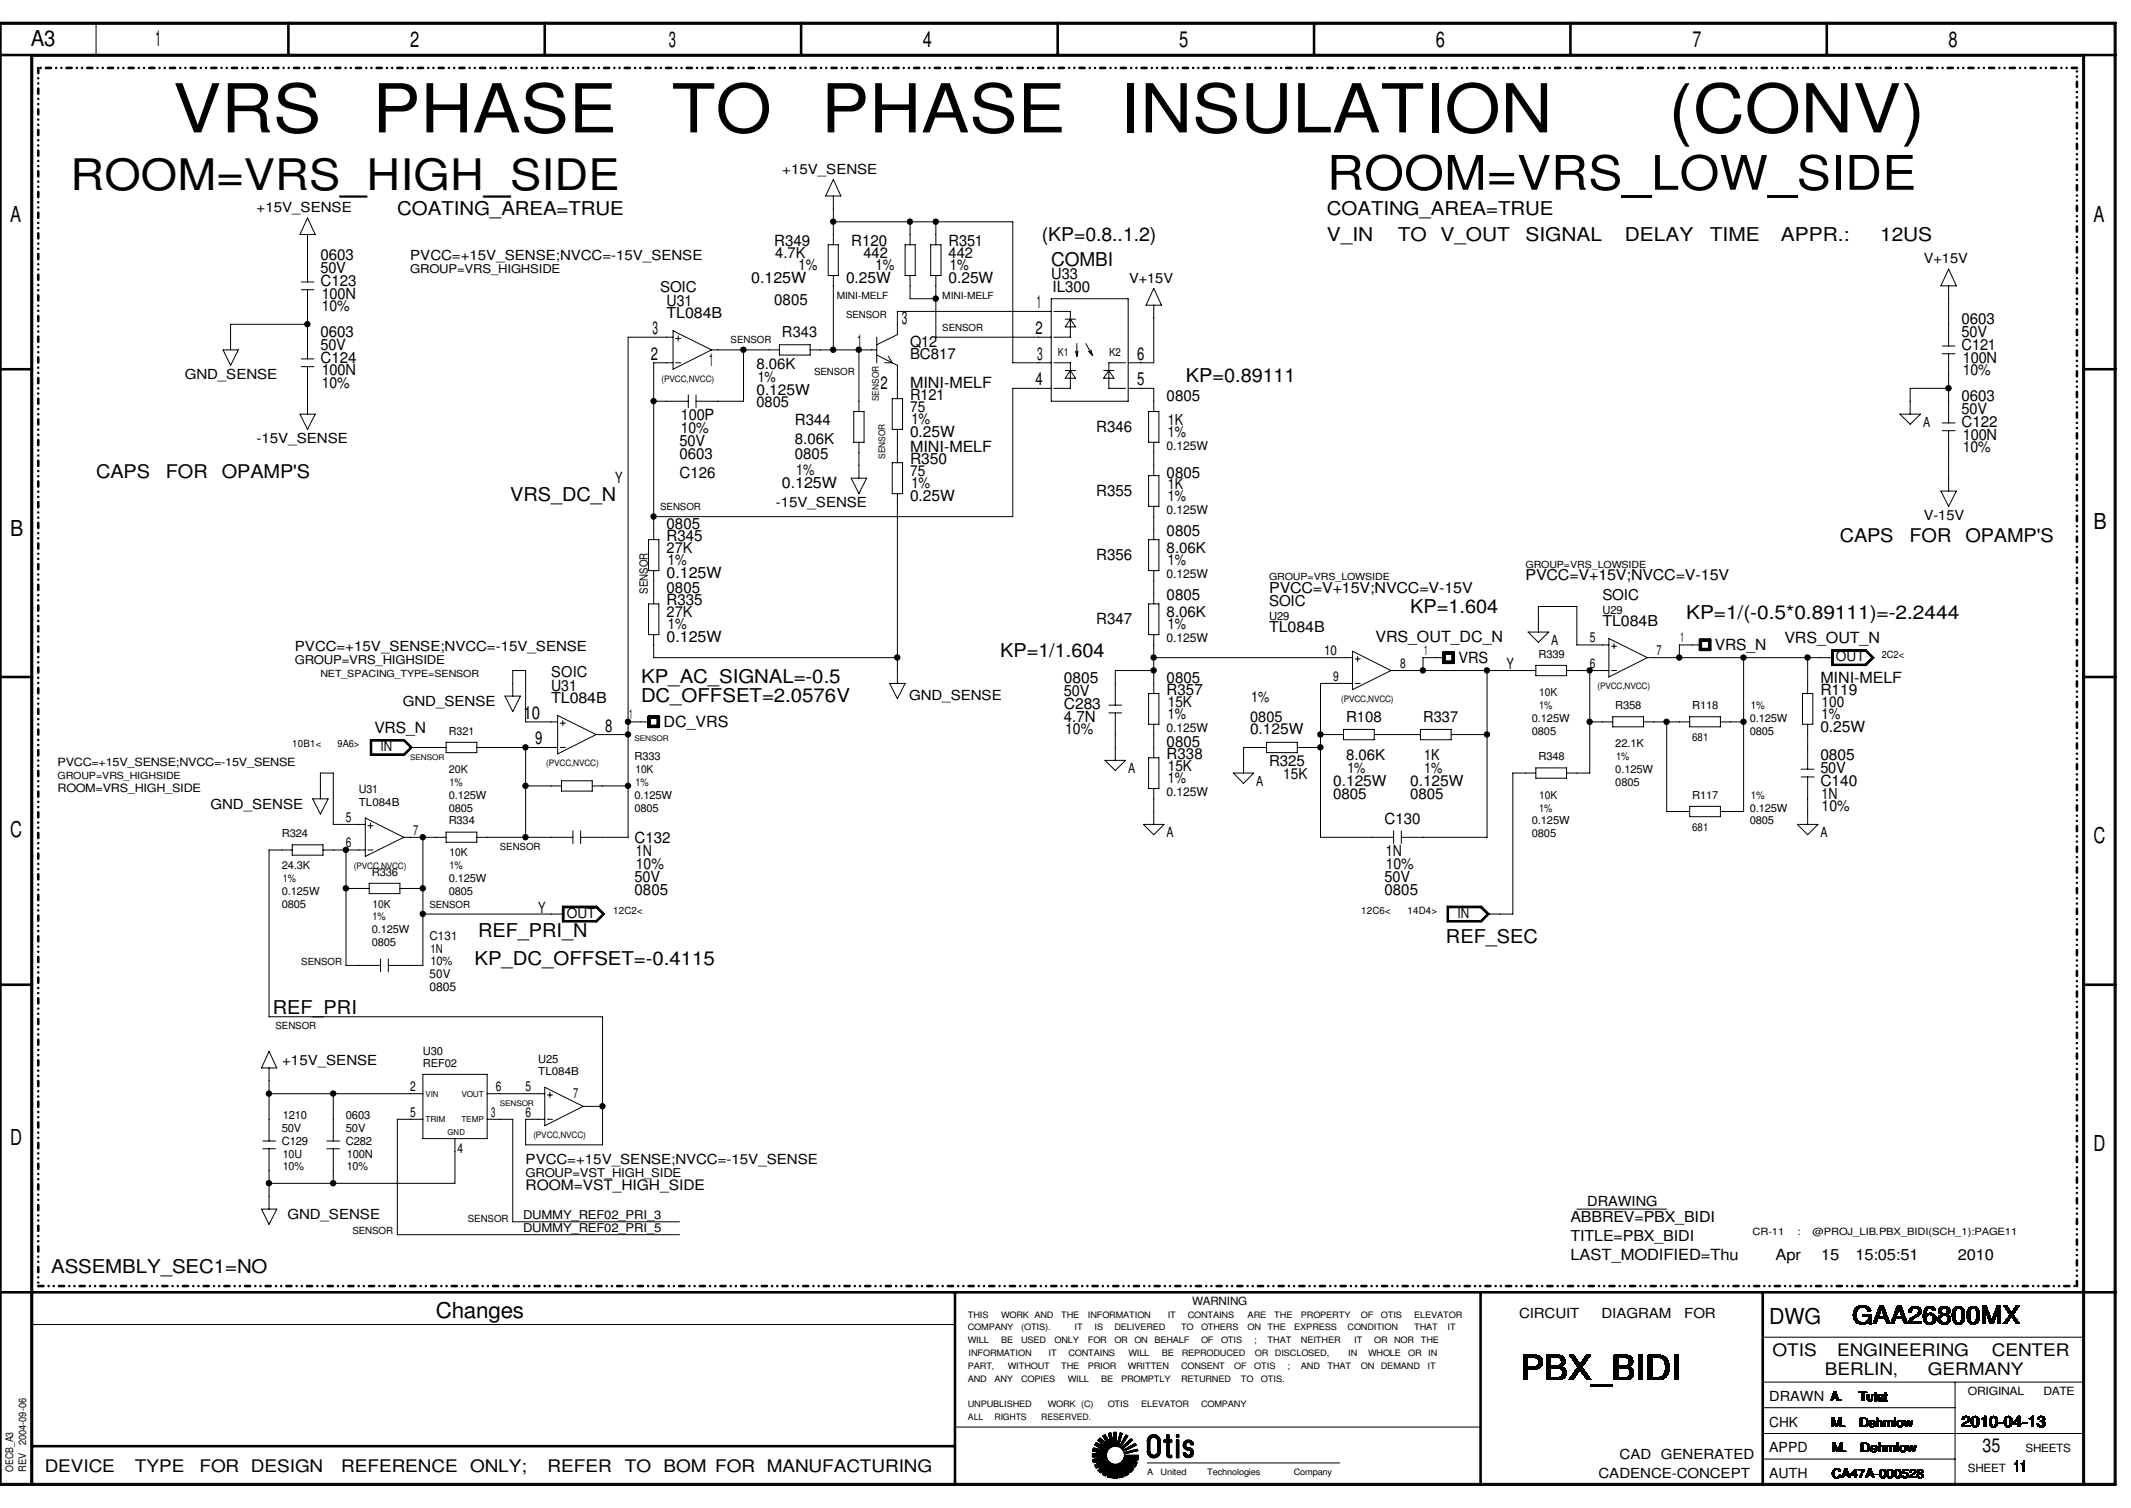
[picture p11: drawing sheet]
<svg xmlns="http://www.w3.org/2000/svg" width="420mm" height="297mm" viewBox="0 0 420 297" stroke-linecap="round" stroke-linejoin="round" font-family="sans-serif">
<g fill="none" stroke="#000" stroke-width=".51">
<path d="M0 4.5h416.7v287.9h-416.7zM0 10.8h416.7M6.3 10.8v281.6M56.8 4.5v6.3M107.3 4.5v6.3M157.8 4.5v6.3M208.4 4.5v6.3M258.9 4.5v6.3M309.4 4.5v6.3M359.9 4.5v6.3M410.4 10.8v281.6M0 72.7h6.3"/>
<path d="M410.4 72.7h6.3M0 133.3h6.3M284.4 128.5h2v2.1h-2zM284.4 128.6h1.9v1.9h-1.9zM284.5 128.7h1.8v1.8h-1.8zM284.5 128.7h1.8v1.7h-1.8zM284.6 128.7h1.6v1.6h-1.6zM334.9 126h2v2h-2zM335 127.9v-1.8h1.8v1.8M335 126.2v1.7h1.8v-1.7M335.1 126.2h1.6v1.6h-1.6M336.8 126.1h-1.9v1.9h1.9"/>
<path d="M410.4 133.3h6.3M127.8 141.2h2v2h-2zM127.9 141.3v1.8h1.8v-1.8M127.9 141.3h1.8v1.7h-1.8zM128 141.4h1.6v1.6M129.8 141.2h-2v1.9h2M0 194h6.3M410.4 194h6.3M0 254.6h416.7M188.1 254.6v37.8M291.7 254.6v37.8M347.3 254.6v37.8"/>
<path d="M6.3 284.9h181.8"/>
</g>
<g fill="none" stroke="#000" stroke-width=".2">
<path d="M.2 4.8h416.3v287.4h-416.3zM18.9 4.5v6.3M164.2 35.3l1.5 3.3h-3.1zM164.2 38.6v9.6M59.4 57.1h2.4M59.4 55.5h2.4M60.6 42.9l1.5 3.3h-3zM60.6 46.2v9.3M60.6 57.1v13.6M163.2 48.2h1.9v6.1h-1.9zM164.2 43.7h35.3v27.8h7.6M164.2 54.3v14.6"/>
<path d="M178.3 48.2h2v6.1h-2zM179.3 54.3v4.5h5.1M179.3 43.7v4.5M183.3 48.2h2.1v6.1h-2.1zM184.4 54.3v12.1h22.7M184.4 43.7v4.5M207.1 58.8h15.1v20.2h-15.1zM227.3 56.8l1.5 3.3h-3zM383.9 56.3v11.9M383.9 53l1.5 3.3h-3zM43.9 68.9h3l-1.5 3.1zM59.4 72.2h2.4"/>
<path d="M59.4 70.7h2.4M60.6 72.2v9.4M60.6 63.9h-15.2v5M128.8 79h6.8M132.6 66.4h-8.9v98.5h-9.3M132.6 71.5h-3.8v34.8M132.6 65.2l7.6 3.7-7.6 3.8zM133.1 71.5h1M133.1 66.7h1M133.6 66.2v1M135.6 77.8v2.5M137.1 77.8v2.5"/>
<path d="M140.2 68.9h13.3M146.5 68.9v10.1h-9.4M153.5 67.9h6.1v2h-6.1zM159.6 68.9h13.1M169.2 68.9v12.2M172.7 69.9l4.1 2.1v6.5M172.7 66.4v5.1M175 70.2l.8 1.3h-1.6M175.8 78.5h2v6.1h-2zM207.1 61.3h-30.3v4.6l-4.1 2M207.1 76.5h-7.6v25.3h-70.7M207.6 61.3h3.3v5.1h-3.3"/>
<path d="M207.6 71.5h3.3v5h-3.3M209.8 62.9h2.1M209.8 73h2.1M210.9 62.9l1 1.5h-2.1zM210.9 73l1 1.5h-2.1zM211.9 69.2l.2 1M212.1 67.7v2.5M212.4 69.2l-.3 1M213.9 67.7l1.3 2.3M214.4 69.2l.8 .8M214.9 68.9l.3 1.1M217.4 73h2.1"/>
<path d="M218.4 73l1.1 1.5h-2.1zM221.7 71.5h-3.3v5h3.3M222.2 76.5h5.1v4.6M227.3 60.1v11.4h-5.1M382.6 69.7h2.5M382.6 68.2h2.5M383.9 69.7v13.6M383.9 76.5h-7.6v5.1M59.1 81.6h3l-1.5 3zM167.7 94.2h3l-1.5 3zM168.2 81.1h2v6h-2zM169.2 87.1v7.1"/>
<path d="M175.8 91.1h2v6.1h-2zM176.8 84.6v6.5M176.8 97.2v37.4M226.3 81.1h2v6h-2zM226.3 93.7h2v6h-2zM227.3 87.1v6.6M227.3 99.7v6.6M374.3 81.6h4l-2 2zM382.4 96.7h3l-1.5 3zM382.6 84.8h2.5M382.6 83.3h2.5M383.9 84.8v11.9"/>
<path d="M127.8 106.3h2v6.1h-2zM127.8 119h2v6h-2zM128.8 112.4v6.6M226.3 106.3h2v6.1h-2zM226.3 119h2v6h-2zM227.3 112.4v6.6M99.5 137.1h3l-1.5 3.1zM101 137.1v-5h2.5v10.1h6.4M128.8 125v4.5h48M175.3 134.6h3l-1.5 3zM218.4 138.9h2.6M226.3 136.6h2v6.1h-2z"/>
<path d="M227.3 129.5h39.1M227.3 125v11.6M227.3 132.1h-7.6v6.8M266.4 134.6h-6.3v30.3h14.4M266.4 128.3l7.6 3.8-7.6 3.7zM267 134.6h1M267 129.8h1M267.5 129.3v1M274 132.1h28.6M284.4 129.5h-4.1v2.6M292.9 132.1v32.8h-16.8M301 124.5h4.1l-2 2z"/>
<path d="M302.6 131.1h6v2h-6zM303.1 124.5v-5h7.5v7.5h6.3M308.6 132.1h8.3M313.2 132.1v20.2h-4.6M316.9 125.8l7.6 3.7-7.6 3.8zM317.5 132.1h1M317.5 127.3h1M318 126.8v1M324.5 129.5h36.6M334.9 127h-4.1v2.5M343.5 129.5v30.4h-4.6M355.1 136.6h2v6.1h-2z"/>
<path d="M356.1 129.5v7.1M360.8 128h6.8l1.6 1.5-1.6 1.6h-6.8zM360.9 128.1h6.7l1.4 1.4-1.4 1.5h-6.7zM361.1 128.2h6.4l1.4 1.3-1.4 1.4h-6.4zM361.1 128.3h6.4l1.2 1.2-1.2 1.3h-6.4zM61.6 157.4h3l-1.5 3zM63.1 157.4v-5.1h2.6v10.1h6.3M72.9 145.7h6.8l1.5 1.5-1.5 1.6h-6.8zM73 145.8h6.6l1.5 1.4-1.5 1.5h-6.6zM73.1 145.9h6.5l1.3 1.3-1.3 1.4h-6.5zM73.2 146h6.3l1.3 1.2-1.3 1.3h-6.3zM80.8 147.2h7.1"/>
<path d="M87.9 146.2h6v2.1h-6zM93.9 147.2h16M103.5 154.8h7.1M103.5 147.2v17.7M109.9 140.9l7.5 3.8-7.5 3.8zM110.4 147.2h1M110.4 142.5h1M110.6 153.8h6.1v2h-6.1zM110.9 141.9v1M116.7 154.8h7M117.4 144.7h6.3M123.7 142.2h4.1"/>
<path d="M217.7 149.8h4l-2 2zM218.4 140.4h2.6M219.7 140.4v9.4M226.3 149.3h2v6h-2zM227.3 142.7v6.6M227.3 155.3v7.1M243 152.3h4l-2 2zM249.5 147.2h-4.5v5.1M249.5 146.2h6.1v2.1h-6.1zM255.6 147.2h4.5M260.1 144.7h4.6M264.7 143.7h6v2h-6z"/>
<path d="M270.7 144.7h9.1M279.8 143.7h6.1v2h-6.1zM285.9 144.7h7M302.6 152.3h-4.6v27.7h-5.1M302.6 151.3h6v2h-6zM313.2 142.2h4.5M317.7 141.2h6.1v2h-6.1zM323.8 142.2h9.1M328.3 142.2v17.7h4.6M332.9 141.2h6v2h-6zM332.9 158.8h6v2.1h-6zM338.9 142.2h4.6"/>
<path d="M354.8 153h2.6M354.8 151.5h2.6M356.1 142.7v8.8M356.1 153v9.4M57.6 167.4h-4.6v32.9h65.7v25.2h-15.2v-5h3.8M57.6 166.4h6v2h-6zM63.6 167.4h8.4M68.2 175h4.5M68.2 167.4v22.8h6.8M72 161.1l7.5 3.8-7.5 3.8zM72.5 167.4h1M72.5 162.6h1"/>
<path d="M72.7 174h6.1v2h-6.1zM73 162.1v1.1M78.8 175h4.5M79.5 164.9h8.4M83.3 164.9v25.3h-6.8M87.9 163.9h6v2h-6zM93.9 164.9h19M110.8 178.5h6.8l1.5 1.5-1.5 1.6h-6.8zM110.9 178.6h6.6l1.5 1.4-1.5 1.5h-6.6zM111 178.7h6.5l1.3 1.3-1.3 1.4h-6.5zM111.1 178.8h6.3l1.3 1.2-1.3 1.3h-6.3zM112.9 163.7v2.5"/>
<path d="M114.4 163.7v2.5M225.3 162.4h4l-2 2zM274.5 163.7v2.5M276.1 163.7v2.5M285.1 178.5h6.7l1.6 1.5-1.6 1.6h-6.7zM285.2 178.6h6.6l1.4 1.4-1.4 1.5h-6.6zM285.3 178.7h6.5l1.3 1.3-1.3 1.4h-6.5zM285.4 178.8h6.3l1.2 1.2-1.2 1.3h-6.3zM354.1 162.4h4l-2 2zM75 188.9v2.5M76.5 188.9v2.5M83.3 180h27.8"/>
<path d="M53 207.1l1.5 3.3h-3zM53 210.4v14.3M53 215.4h30.3M65.7 215.4v9.3M83.3 211.6h12.7v12.7h-12.7zM96 215.4h11.3M107.3 214.2l7.6 3.7-7.6 3.8zM107.8 215.7h1M108.3 215.2v1M114.9 217.9h3.8M51.5 238.2h3l-1.5 3zM51.8 226.3h2.5"/>
<path d="M51.8 224.7h2.5M53 226.3v11.9M64.4 226.3h2.5M64.4 224.7h2.5M65.7 226.3v6.8M83.3 220.5h-5v22.7h55.6M89.6 224.3v8.8h-36.6M96 220.5h5v20.2h32.9M107.8 220.5h1M310.6 238.2h17.7M6.3 260.9h181.8M347.3 272.2h63.1"/>
<path d="M347.3 263.4h63.1M347.3 277.3h37.8M385.1 272.2v20.2M6.1 292.4v-281.3h404.6v281.3M188.1 281.1h103.6M215.2 286.9h2.7M215.2 287h2.8M215.2 286.3h2.7M215.2 286.4h2.7M215.2 286.3h2.8M215.2 286.8h2.7M215.2 286.7h2.7"/>
<path d="M215.2 286.6h2.7M215.2 286.5h2.7M215.3 285.8h2.8M215.3 285.7h2.9M215.3 287.7h2.9M215.3 287.6h2.9M215.3 285.6h1.9M215.3 285.7h2.1M215.3 285.5h1.1M215.3 285.5h1.3M215.3 285.5h1.5M215.3 287.7h3.1"/>
<path d="M215.3 287.8h1.5M215.3 287.9h1.3M215.3 285.4h.9M215.3 285.3h.7M215.3 288h.6M215.3 287.9h1M215.3 288h.8M215.4 288.1h.3M215.4 285.2h.2M215.4 288.1l1.9-.4-1.7 .9h1.4M215.4 287.4h2.7M215.5 285.9h2.6"/>
<path d="M215.6 284.6l2 1.1-2.2-.5M215.7 284.6h1M215.7 284.6h1.1M215.7 288.7h1.1M215.7 284.5h.9M215.7 284.5h.8M215.7 288.8h1M215.7 288.8h1.1M215.7 288.6h1.4M215.8 284.7h1.2M215.8 284.4h.7M215.8 288.9h.7"/>
<path d="M215.8 288.9h.8M215.8 284.3h.5M215.8 284.3h.4M215.8 289h.5M215.8 288.5h1.4M215.8 287.4h2.3M215.9 284.2h.2M215.9 289.1h.3M215.9 288.5h8M215.9 289.2h.2M215.9 289.1h.2M215.9 284.2h.1"/>
<path d="M215.9 284.8h1.2M216 288.4h7.9M216 289.2l1.4-.8-1.1 1.2h1M216 286h2.1M216 284.8h1.2M216 287.3h2.1M216.1 288.4h3.2M216.1 284.9h1.2M216.2 284.9h1.1M216.2 288.3h2.9M216.2 286h1.9M216.2 287.3h1.9"/>
<path d="M216.3 285h1.3M216.3 288.2h2.7M216.3 283.6h.8M216.3 289.7h1M216.3 283.7h.9M216.3 288.2h2.6M216.4 283.5h.6M216.4 283.8h.9M216.4 289.7h.8M216.5 283.5h.5M216.5 288.2h2.3M216.5 283.8h.8"/>
<path d="M216.5 287.2h1.6M216.5 286.1h1.6M216.5 289.8h.6M216.5 289.5h1M216.5 285.1h1.1M216.5 283.9h.8M216.5 289.4h1.1M216.5 283.4h.4M216.5 283.9h.9M216.5 289.9h.5M216.5 288.1h2.2M216.6 289.9h.4"/>
<path d="M216.6 283.4h.2M216.6 285.1h1.2M216.6 289.3h1M216.6 287.1h1.4M216.6 288.1h2.1M216.6 290h.3M216.6 283.3h.2M216.6 285.2h1.2M216.6 284h.8M216.6 289.3h6.7M216.7 289.2h6.4M216.7 290h.2"/>
<path d="M216.7 284h.8M216.7 288h1.9M216.7 286.1h1.3M216.7 289.1h6.4M216.7 285.2h2M216.7 290.1h.1M216.7 284.1h.9M216.8 284.1h.8M216.8 285.3h1.8M216.8 290.2l1-1-.7 1.2M216.8 289.1h6.3M216.8 288h1.7"/>
<path d="M216.8 284.2h.8M216.8 289h6.2M216.9 284.2h.8M216.9 289h6M216.9 287.9h1.6M216.9 284.3h.9M216.9 286.2h1.1M217 287.1h1M217 285.4h1.5M217 284.3h.8M217 288.9h5.8M217 287.9h1.4"/>
<path d="M217 284.4h.9M217 288.8h5.8M217.1 285.5h1.3M217.1 287.8h1.3M217.1 288.8h5.7M217.1 284.5h.9M217.1 288.7h6.7M217.1 283.7h-.8l1.7 1.6-2.1-1.2M217.1 286.3h.9M217.2 285.5h1.2M217.2 284.5h.9M217.2 287l-1.9 .5h2.8"/>
<path d="M217.2 288.7h6.6M217.2 290.3h.9M217.3 282.8l1.2 2.2-1.8-1.7M217.3 284.6h.8M217.3 285.5h1.1M217.3 290.3h.8M217.3 290.2h.8M217.3 288.6h6.5M217.3 282.8h.5M217.3 290.2h.9M217.3 290.5h.6M217.3 282.9h.6"/>
<path d="M217.3 288.5h6.6M217.3 290h.9M217.3 290.1h.9M217.3 284.7h.9M217.3 283h.6M217.3 285.6h1M217.4 282.7h.4M217.4 290h.9M217.4 289.9h1M217.4 290.5h.5M217.4 283h.6M217.4 289.5l-1.1 .1"/>
<path d="M217.4 289.8h4.7M217.4 290.6h.4M217.4 283.1h.6M217.4 283.2h.7M217.5 283.3h.6M217.5 284.8h.8M217.5 285.7h.7M217.5 289.7h4.5M217.5 289.8h.9M217.6 282.7h.2M217.6 290.6h.2M217.6 283.3h.5"/>
<path d="M217.6 289.7h4.4M217.6 284.8h2.8M217.6 283.4h.5M217.6 284.9h2.8M217.6 289.6h4.4M217.6 283.5h.6M217.6 290.7h.2l.7-1-.4 1.3M217.6 284.9h1.7M217.6 289.5h4.3M217.7 285h1.4M217.7 283.5h.5M217.7 283.6h.6"/>
<path d="M217.7 289.4h5.6M217.8 283.7h.5M217.8 289.3h5.5M217.8 285.1h1.1M217.8 283.7h.6M217.8 283.8h.6M217.8 285.1h1M217.8 283.9h.6M217.9 285.2h.8M217.9 284h.6M217.9 283.9h.5M218 284.1h.6"/>
<path d="M218.1 284.2h.5M218.1 290.4h-.9M218.1 284.3h.6M218.1 284.4h.6M218.1 285.8h-2.9l2.2 .5M218.1 290.9h.8M218.2 284.5h.5M218.2 290.8h.8M218.2 291h.7M218.2 290.6h.9M218.2 284.6h.6M218.2 284.5h.6"/>
<path d="M218.2 290.5h.9M218.3 284.6h.6M218.3 290.4h.8M218.3 290.5h.8M218.4 291h.5M218.4 284.7h1.5M218.4 290.3h.8M218.4 290.2h.8M218.4 290h2.6M218.4 290.1h3.9M218.4 284.8h1.5M218.4 282.4h.5"/>
<path d="M218.4 290.2h2.7M218.4 282.5h.5M218.4 282.7h.5M218.4 282.6h.5M218.4 290h3.8M218.4 289.9h3.8M218.4 289.9h3.7M218.5 282.8h.4M218.5 282.7h.4M218.5 282.9h.4M218.5 289.8h3.6M218.6 282.2h.2"/>
<path d="M218.6 283h.4M218.6 283.1h.5M218.6 283.3h.5M218.6 283.2h.5M218.7 283.4h.4M218.7 283.5h.5M218.7 283.6h.5M218.7 283.7h.5M218.7 291.1h.2M218.7 283.9h.5M218.7 283.8h.5M218.8 282.3h-.4l.6 2.6-1.4-2.3"/>
<path d="M218.8 284h.4M218.8 284.1h.4M218.8 284.1h.5M218.9 284.2h.4M218.9 284.3h.5M218.9 284.3h.4M218.9 284.5h1M218.9 284.4h.5M218.9 284.5h.5M218.9 291.1l.3-1.1v1.2M218.9 284.6h1M219.1 290.7h-.9"/>
<path d="M219.2 290.6h.9M219.2 290.7h.9M219.2 291.1h.9M219.2 291h.9M219.2 290.3h.9M219.2 290.4h.9M219.2 290.5h.9M219.2 290.8h.9M219.2 290.2h1.9M219.2 290.9h.9M219.5 282.8h.4M219.5 282.7h.4"/>
<path d="M219.5 282.6h.4M219.5 284.2h.4M219.5 283.4h.4M219.5 283.5h.4M219.5 283.3h.4M219.5 282.2h.4M219.5 284.4h.4M219.5 284.3h.4M219.5 284.5h.4M219.5 284h.4M219.5 284.1h.4M219.5 282.3h.4"/>
<path d="M219.5 282.1v2.7l-.8-2.6M219.5 283.6h.4M219.5 283.9h.4M219.5 282.4h.4M219.5 283.7h.4M219.5 282.5h.4M219.5 282.9h.4M219.5 283h.4M219.5 283.8h.4M219.5 283.1h.4M219.5 283.2h.4M219.5 282.1h.4v2.8"/>
<path d="M219.5 291.2h.4M219.9 284.9h.4M220 284.8h.4M220 284.6h.4M220.1 284.6h.3M220.1 284.5h.3M220.1 284.4h.4M220.1 284.5h.4M220.2 284.2h.3M220.2 284.3h.3M220.2 288.4h3.7M220.2 284h.4"/>
<path d="M220.2 284.1h.4M220.2 290.3h.9M220.3 283.9h.3M220.3 290.4h.8M220.3 290.5h.9M220.3 284h.3M220.3 283.8h.4M220.3 290.6h.9M220.3 283.6h.4M220.3 283.7h.4M220.3 288.3h3.6M220.4 283.4h.4"/>
<path d="M220.4 290.7h.8M220.4 283.5h.3M220.4 283.3h.4M220.4 284.7h-.4M220.4 290.8h.8M220.4 290.9h.9M220.4 283.2h.4M220.4 288.2h3.5M220.5 291h.7M220.5 283h.4M220.5 283.1h.4M220.5 282.8h.4"/>
<path d="M220.5 282.7h.4M220.5 291.1h.1M220.5 285.1h.3M220.5 291.1l-.4-1v1.1M220.5 282.9h.4M220.5 284.9h.4M220.5 288.2h3.4M220.6 282.7h.4M220.6 284.9h.3M220.6 284.8h.3M220.6 284.8h.4M220.6 285.1h.1"/>
<path d="M220.6 282.4h.5M220.6 288.2h3.4M220.6 282.4h.4M220.6 282.5h.4M220.7 282.2h.2M220.7 284.7h.3M220.7 282.3h.3M220.7 284.6h.4M220.7 282.2l-.7 2.7M220.7 288.1h3.3M220.8 283.5h-.4M220.8 284.5h.3"/>
<path d="M220.8 284.5h.4M220.9 284.3h.3M220.9 288h3M220.9 284.2h.4M220.9 285.4h.3M220.9 284.3h.4M220.9 288h2.9M221 284.2h.3M221 285.2h.4M221 284.1h.4M221 287.9h2.6M221 282.6h-.4"/>
<path d="M221 285.5h.2M221 284h.4M221 287.8h2.4M221.1 291h-.6M221.1 285.5h.1M221.1 285.1h.4M221.1 284h.4M221.1 282.3l-.8 2.7M221.1 290h1.1M221.1 283.9h.4M221.2 290.2h1.1M221.2 283.8h.4"/>
<path d="M221.2 287.7h3M221.2 284.4h-.4M221.2 285.7h.4M221.2 283.7h.4M221.2 287.6h3M221.3 285.8h.2M221.3 285.8h.1M221.3 283.6h.4M221.3 284.9h.4M221.3 287.5h2.9M221.3 283.5h.4M221.3 290.4h1"/>
<path d="M221.3 290.3h1M221.3 287.4h2.9M221.4 283.4h.4M221.4 287.3h2.8M221.4 284.8h.4M221.4 287.1h2.8M221.4 283.3h.5M221.4 286.3h.5M221.4 290.5h.7M221.4 287.2h2.8M221.4 286.3h.7M221.4 286.2h.9"/>
<path d="M221.5 286.9h2.7M221.5 287h2.7M221.5 283.3h.4M221.5 286.3h.2M221.5 285.5h.5M221.5 290.5h.6M221.5 290.6h.5M221.5 283.2h.5M221.5 286.8h2.7M221.5 286.7h2.7M221.5 286.6h2.7M221.5 290.6h.4"/>
<path d="M221.6 285.5h.5M221.6 284.6h.4M221.6 283h.4M221.6 283.1h.4M221.6 284.6h.5M221.6 285h-.4M221.6 290.8l-.6-.9 .3 1.1M221.6 283h.5M221.6 286.1h1.1M221.7 285.5h.5M221.7 284.5h.4M221.7 282.8h.5l-1.5 2.4"/>
<path d="M221.7 282.7h.4M221.7 284.5h.5M221.8 282.7h.2M221.8 283.5h-.5M221.8 290.7h-.2M221.8 285.4h.5M221.8 282.7h.1M221.8 282.6l-1.3 2.4h.3M221.8 286h1.1M221.9 284.3h.4M222 284.3h.4M222 285.6h-.7"/>
<path d="M222 289.5h1.3M222 284.2h.5M222 284.7h-.5M222 286h1.1M222 285.2h.6M222.1 284.1h.4M222.1 284.1h.5M222.1 285.2h.7M222.1 282.9h-.4M222.1 289.6h1M222.2 284h.4M222.2 285.1h.6"/>
<path d="M222.2 289.7h.9M222.2 284h.6M222.3 284.4h-.5M222.3 285.1h.6M222.3 283.9h.5M222.3 289.8h.7M222.4 289.8h.5M222.4 283.8h.5M222.5 283.8h.4M222.5 289.9h.4M222.5 289.9h.3M222.5 283.7h.5"/>
<path d="M222.5 290h.3M222.5 285.3h-.7M222.5 283.7h.6M222.5 284.9h.8M222.6 290h.2M222.6 285.8h1.1M222.6 283.6h.5l-2 1.9M222.6 284.9h.8M222.6 283.5h.5M222.7 283.5h.3M222.7 290.1l-.8-.7 .5 .9h-1.1M222.8 284.8h.7"/>
<path d="M222.8 283.4h.1M222.8 285.8h1.1M222.8 284.8h.8M222.8 283.4l-1.9 1.9h.4M222.8 288.8h.9M222.9 284.7h.9l-2.5 1.2M222.9 288.8h.8M223 285.7h1.2l-2.7 .7M223.1 284.6h.7M223.1 288.9h.5M223.1 285h-.7M223.1 285.7h1.1"/>
<path d="M223.2 287.7l.8 .4h-3.2M223.3 284.5h.5M223.3 288.9h.3M223.3 289.5l-5.7 .1M223.4 284.5h.3M223.4 285.6h.8M223.4 284.4h.3M223.5 285.9h-1.3M223.6 289l-.9-.3 .7 .7h-5.7M223.6 284.3l-2.4 1.4h.5M223.8 285.5h.3M223.9 285.5h.2"/>
<path d="M224.1 287.7h-3M224.1 285.5l-2.7 .6h1.1M224.2 287.4h-2.9M226 283.9h.5v2h-.5M226 288.2h37.9M226 283.7h.5M226 283.8h.5M226 286h.5M226.1 286.3l.1 .3M226.1 283.6v2.5M226.1 283.5v.1M226.1 283.9v2"/>
<path d="M226.1 286.1v.2M226.1 283.5h.6M226.1 283.5h.5M226.1 283.6h.5M226.1 286.3h.6M226.1 283.7h.4M226.1 286.1h.4M226.1 286.1h.5M226.1 286.2h.5M226.1 286.4v.1M226.1 283.4h.6M226.1 286.4h.6"/>
<path d="M226.2 283.3h.6M226.2 283.9v2M226.2 286.5l.7 .1M226.2 286.4h.6M226.2 286.6l.2 .1M226.2 283.2h.1M226.3 283.1h2M226.3 286.6h2M226.3 286.6h.7M226.3 283h2M226.3 283.9v2M226.3 286.7h2"/>
<path d="M226.4 283.9v2M226.4 286.8h1.7l-.2 .2h-1.2M226.5 282.9h1.6M226.5 283.9v2M226.5 286.9h1.5M226.6 282.8h1.4l.2 .2M226.6 286.9l.2 .2 1-.1M226.7 282.7h1.1M226.9 287.1h.8M226.9 282.7h.8M227 283.2h-.8M227 287.1h.1"/>
<path d="M227 282.7h.5M227.5 287.1h.1M227.6 283.2h.7M227.8 283.3h.6M227.8 286.4h.6M227.8 283.4h.7M227.8 286.4h.7M227.9 283.4h.6M227.9 286.3h.6M228 282.8l-1.3-.1-.3 .3h1.7M228 283.5h.5M228 286.3h.5"/>
<path d="M228 283.6h.5M228 286.1h.5M228 286.2h.5M228 283.7h.6M228 283.8h.6M228 283.7h.5M228 286h.6M228.1 283.9v2M228.2 286.8h-1.8l.2 .1h1.4M228.2 283h-1.8l-.3 .5M228.2 283l.1 .2M228.2 283.9v2"/>
<path d="M228.3 283.9v2M228.3 283.2h.1M228.3 286.6h-.7M228.3 283.2l.2 .2M228.4 283.9v2M228.4 286.5l-.8 .1M228.5 286.4l-.3 .4M228.5 283.4v.1M228.5 283.9v2M228.5 286.3v.1M228.5 283.6v2.5M228.5 283.5v.1"/>
<path d="M228.5 286.1v.2M228.6 283.9h-.6v2h.6M229.3 284h1.5M229.3 284.1h1.5M229.3 283.6h1.5M229.3 283.9h1.5M229.3 283.7h1.5M229.3 283.8h1.5M229.8 282.6v3.8h.5v-3.8M229.8 286.6h.6M229.8 286.5l.6 .1M229.8 286.4h.5"/>
<path d="M229.9 286.8h.9M229.9 286.7h.9M229.9 286.6h.9M229.9 282.6v3.8M230 282.6v3.8M230 286.9h.8M230.1 287h.7M230.1 282.6v3.8M230.1 287.1h.7M230.2 287.1h.6M230.2 282.6v3.8M230.3 282.6v3.8"/>
<path d="M231.7 282.6v.5M231.7 283.6v3.5M231.8 282.6v.5M231.8 283.6v3.5M231.9 282.6v.5M231.9 283.6v3.5M232 282.6v.5M232 283.6v3.5M232.1 282.6v.5M232.1 283.6v3.5M232.2 282.6v.5M232.2 283.6v3.5"/>
<path d="M233.1 284.8h.5M233.1 284.7h.5M233.1 284.6h.5M233.1 284.5h.5M233.1 284.4h.5M233.1 284.9h.5M233.1 286.3h.5M233.1 286.1h.5M233.1 286.2h.5M233.1 284.3h.6M233.1 284.3h.7M233.1 285h.7"/>
<path d="M233.1 285.1h.7M233.1 286.4h.5M233.1 286.5l.7 .1M233.1 286.4h.6M233.2 284.2h.6M233.2 285.1h.9M233.2 285.2h1.3M233.2 286.6h.6M233.3 285.2h1.3M233.3 284.1h1.6M233.3 286.7h1.6M233.3 286.6h1.6"/>
<path d="M233.3 284h1.6M233.3 285.3h1.5M233.3 286.8h1.6M233.4 285.4h1.4M233.4 283.9h1.4M233.5 285.5h1.4M233.5 283.9h1.3M233.5 286.9h1.3M233.5 286.9h1.2M233.5 283.8h1.2M233.6 287h1.1M233.6 283.8h1.1"/>
<path d="M233.6 285.5h1.3M233.6 287.1h1M233.6 283.7h1M233.7 285.6h1.3M233.8 283.7h.6M233.8 287.1h.7M234 283.6h.2M234.4 284.2h.6M234.4 286.6h.6M234.4 285.7h.6M234.5 284.3h.6M234.5 285.7h.6"/>
<path d="M234.5 285.8h.6M234.5 286.4h.6M234.6 284.4h.5M234.6 285.8h.5M234.6 286.3h.5M234.6 286.4h.5M234.6 285.9h.5M234.6 284.6h.5M234.6 284.5h.5M234.6 286h.5M234.6 286.1h.5M234.6 286.2h.5"/>
<path d="M235.1 286.5l-.7 .1M347.3 282.4h63.1M347.3 287.4h37.8"/>
<circle cx="164.1" cy="43.7" r=".54"/>
<circle cx="179.3" cy="43.7" r=".54"/>
<circle cx="184.3" cy="58.8" r=".54"/>
<circle cx="184.3" cy="43.7" r=".54"/>
<circle cx="60.6" cy="63.9" r=".54"/>
<circle cx="128.8" cy="79" r=".54"/>
<circle cx="146.4" cy="68.9" r=".54"/>
<circle cx="164.1" cy="68.9" r=".54"/>
<circle cx="169.2" cy="68.9" r=".54"/>
<circle cx="383.9" cy="76.5" r=".54"/>
<circle cx="128.8" cy="101.7" r=".54"/>
<circle cx="176.8" cy="129.5" r=".54"/>
<circle cx="227.3" cy="129.5" r=".54"/>
<circle cx="227.3" cy="132.1" r=".54"/>
<circle cx="280.3" cy="132.1" r=".54"/>
<circle cx="292.9" cy="132.1" r=".54"/>
<circle cx="313.2" cy="132.1" r=".54"/>
<circle cx="330.8" cy="129.5" r=".54"/>
<circle cx="343.5" cy="129.5" r=".54"/>
<circle cx="356.1" cy="129.5" r=".54"/>
<circle cx="103.5" cy="147.2" r=".54"/>
<circle cx="103.5" cy="154.8" r=".54"/>
<circle cx="123.7" cy="144.7" r=".54"/>
<circle cx="123.7" cy="154.8" r=".54"/>
<circle cx="123.7" cy="142.2" r=".54"/>
<circle cx="260.1" cy="147.2" r=".54"/>
<circle cx="260.1" cy="144.7" r=".54"/>
<circle cx="292.9" cy="144.7" r=".54"/>
<circle cx="313.2" cy="142.2" r=".54"/>
<circle cx="328.3" cy="142.2" r=".54"/>
<circle cx="343.5" cy="142.2" r=".54"/>
<circle cx="68.1" cy="175" r=".54"/>
<circle cx="68.1" cy="167.4" r=".54"/>
<circle cx="83.3" cy="164.9" r=".54"/>
<circle cx="83.3" cy="175" r=".54"/>
<circle cx="103.5" cy="164.9" r=".54"/>
<circle cx="83.3" cy="180" r=".54"/>
<circle cx="53" cy="215.4" r=".54"/>
<circle cx="65.6" cy="215.4" r=".54"/>
<circle cx="118.7" cy="217.9" r=".54"/>
<circle cx="53" cy="233.1" r=".54"/>
<circle cx="65.6" cy="233.1" r=".54"/>
</g>
<path d="M7.5 13.4v239.9M409.2 13.4h-401.7M7.5 253.3h401.7M409.2 253.3v-239.9" fill="none" stroke="#000" stroke-width=".51" stroke-dasharray="1 1 0 1 0 1"/>
<g fill="#000">
<circle cx="164.1" cy="43.7" r=".54"/>
<circle cx="179.3" cy="43.7" r=".54"/>
<circle cx="184.3" cy="58.8" r=".54"/>
<circle cx="184.3" cy="43.7" r=".54"/>
<circle cx="60.6" cy="63.9" r=".54"/>
<circle cx="128.8" cy="79" r=".54"/>
<circle cx="146.4" cy="68.9" r=".54"/>
<circle cx="164.1" cy="68.9" r=".54"/>
<circle cx="169.2" cy="68.9" r=".54"/>
<circle cx="383.9" cy="76.5" r=".54"/>
<circle cx="128.8" cy="101.7" r=".54"/>
<circle cx="176.8" cy="129.5" r=".54"/>
<circle cx="227.3" cy="129.5" r=".54"/>
<circle cx="227.3" cy="132.1" r=".54"/>
<circle cx="280.3" cy="132.1" r=".54"/>
<circle cx="292.9" cy="132.1" r=".54"/>
<circle cx="313.2" cy="132.1" r=".54"/>
<circle cx="330.8" cy="129.5" r=".54"/>
<circle cx="343.5" cy="129.5" r=".54"/>
<circle cx="356.1" cy="129.5" r=".54"/>
<circle cx="103.5" cy="147.2" r=".54"/>
<circle cx="103.5" cy="154.8" r=".54"/>
<circle cx="123.7" cy="144.7" r=".54"/>
<circle cx="123.7" cy="154.8" r=".54"/>
<circle cx="123.7" cy="142.2" r=".54"/>
<circle cx="260.1" cy="147.2" r=".54"/>
<circle cx="260.1" cy="144.7" r=".54"/>
<circle cx="292.9" cy="144.7" r=".54"/>
<circle cx="313.2" cy="142.2" r=".54"/>
<circle cx="328.3" cy="142.2" r=".54"/>
<circle cx="343.5" cy="142.2" r=".54"/>
<circle cx="68.1" cy="175" r=".54"/>
<circle cx="68.1" cy="167.4" r=".54"/>
<circle cx="83.3" cy="164.9" r=".54"/>
<circle cx="83.3" cy="175" r=".54"/>
<circle cx="103.5" cy="164.9" r=".54"/>
<circle cx="83.3" cy="180" r=".54"/>
<circle cx="53" cy="215.4" r=".54"/>
<circle cx="65.6" cy="215.4" r=".54"/>
<circle cx="118.7" cy="217.9" r=".54"/>
<circle cx="53" cy="233.1" r=".54"/>
<circle cx="65.6" cy="233.1" r=".54"/>
</g>
<g font-size="13.3">
<text x="34.1" y="26.1">VRS</text>
<text x="73.4" y="26.1">PHASE</text>
<text x="132.3" y="26.1">TO</text>
<text x="161.8" y="26.1">PHASE</text>
<text x="220.7" y="26.1">INSULATION</text>
<text x="328.7" y="26.1">(CONV)</text>
</g>
<text font-size="9.4" x="261.4" y="37.4">ROOM=VRS_LOW_SIDE</text>
<text font-size="8.6" x="13.9" y="37.4">ROOM=VRS_HIGH_SIDE</text>
<text font-size="6.8" x="299.5" y="271.7">PBX_BIDI</text>
<text font-size="5" x="365" y="260.9">GAA26800MX</text>
<g font-size="4.3">
<text x="6.1" y="9">A3</text>
<text x="30.6" y="9">1</text>
<text x="80.8" y="9.3">2</text>
<text x="131.7" y="9.3">3</text>
<text x="181.8" y="9.3">4</text>
<text x="232.3" y="9.3">5</text>
<text x="282.9" y="9.3">6</text>
<text x="333.4" y="9.3">7</text>
<text x="383.9" y="9.3">8</text>
<text x="2" y="43.6">A</text>
<text x="412.4" y="43.6">A</text>
<text x="2" y="105.5">B</text>
<text x="412.4" y="104.3">B</text>
<text x="2" y="164.9">C</text>
<text x="412.4" y="166.1">C</text>
<text x="2" y="225.5">D</text>
<text x="412.4" y="226.7">D</text>
<text x="85.9" y="259.6">Changes</text>
<text x="348.5" y="260.9">DWG</text>
</g>
<g font-size="3.8">
<text x="78.3" y="42.4">COATING_AREA=TRUE</text>
<text x="205.2" y="47.4">(KP=0.8..1.2)</text>
<text x="261.4" y="47.4">V_IN</text>
<text x="261.4" y="42.4">COATING_AREA=TRUE</text>
<text x="275.4" y="47.4">TO</text>
<text x="283.8" y="47.4">V_OUT</text>
<text x="300.5" y="47.4">SIGNAL</text>
<text x="320.1" y="47.4">DELAY</text>
<text x="336.8" y="47.4">TIME</text>
<text x="350.8" y="47.4">APPR.:</text>
<text x="370.4" y="47.4">12US</text>
<text x="207.1" y="52.5">COMBI</text>
<text x="233.6" y="75.2">KP=0.89111</text>
<text x="100.5" y="98.7">VRS_DC_N</text>
<text x="277.8" y="120.6">KP=1.604</text>
<text x="332.1" y="121.9">KP=1/(-0.5*0.89111)=-2.2444</text>
<text x="197" y="129.5">KP=1/1.604</text>
<text x="126.3" y="134.6">KP_AC_SIGNAL=-0.5</text>
<text x="126.3" y="138.3">DC_OFFSET=2.0576V</text>
<text x="94.2" y="184.6">REF_PRI_N</text>
<text x="284.9" y="185.8">REF_SEC</text>
<text x="93.5" y="190.1">KP_DC_OFFSET=-0.4115</text>
<text x="53.8" y="199.7">REF_PRI</text>
<text x="10.1" y="250.7">ASSEMBLY_SEC1=NO</text>
<text x="390.6" y="286.1">35</text>
</g>
<g font-size="3.7">
<text x="18.9" y="94.1">CAPS</text>
<text x="32.7" y="94.1">FOR</text>
<text x="43.7" y="94.1">OPAMP'S</text>
<text x="362.4" y="106.8">CAPS</text>
<text x="376.2" y="106.8">FOR</text>
<text x="387.2" y="106.8">OPAMP'S</text>
</g>
<g font-size="3.5">
<text x="128.5" y="65.8">3</text>
<text x="177.6" y="63.8">3</text>
<text x="204" y="65.8">2</text>
<text x="204.3" y="60.7">1</text>
<text x="128.2" y="70.9">2</text>
<text x="168.9" y="68.3">1</text>
<text x="204.3" y="70.9">3</text>
<text x="224" y="70.9">6</text>
<text x="139.7" y="72.1">1</text>
<text x="173.5" y="76.7">2</text>
<text x="204" y="75.9">4</text>
<text x="224" y="75.9">5</text>
<text x="103.1" y="141.6">10</text>
<text x="105.5" y="146.6">9</text>
<text x="119.2" y="144.1">8</text>
</g>
<g font-size="3.4">
<text x="349.2" y="267.2">OTIS</text>
<text x="361.9" y="267.2">ENGINEERING</text>
<text x="392.4" y="267.2">CENTER</text>
<text x="359.5" y="270.9">BERLIN,</text>
<text x="379.8" y="270.9">GERMANY</text>
<text x="8.8" y="289.9">DEVICE</text>
<text x="26.6" y="289.9">TYPE</text>
<text x="39.3" y="289.9">FOR DESIGN</text>
<text x="67.2" y="289.9">REFERENCE</text>
<text x="92.6" y="289.9">ONLY;</text>
<text x="107.9" y="289.9">REFER</text>
<text x="123.1" y="289.9">TO</text>
<text x="130.7" y="289.9">BOM FOR MANUFACTURING</text>
</g>
<g font-size="3.1">
<text x="386.4" y="281.1">2010-04-13</text>
<text x="396.7" y="289.9">11</text>
</g>
<g font-size="3">
<text x="63.1" y="53.7">50V</text>
<text x="63.1" y="51.2">0603</text>
<text x="152.5" y="48.4">R349</text>
<text x="152.7" y="50.8">4.7K</text>
<text x="157.3" y="53.2">1%</text>
<text x="167.7" y="48.4">R120</text>
<text x="170.1" y="50.8">442</text>
<text x="172.5" y="53.2">1%</text>
<text x="186.9" y="48.4">R351</text>
<text x="186.9" y="50.8">442</text>
<text x="187.1" y="53.2">1%</text>
<text x="63.1" y="56.3">C123</text>
<text x="63.4" y="58.8">100N</text>
<text x="130" y="57.5">SOIC</text>
<text x="148" y="55.8">0.125W</text>
<text x="166.7" y="55.8">0.25W</text>
<text x="186.9" y="55.8">0.25W</text>
<text x="207.1" y="55">U33</text>
<text x="207.3" y="57.5">IL300</text>
<text x="63.4" y="61.3">10%</text>
<text x="131.3" y="60.3">U31</text>
<text x="131.3" y="62.7">TL084B</text>
<text x="152.5" y="60.1">0805</text>
<text x="386.4" y="63.8">0603</text>
<text x="63.1" y="71.4">C124</text>
<text x="63.1" y="68.9">50V</text>
<text x="63.1" y="66.4">0603</text>
<text x="154.1" y="66.4">R343</text>
<text x="179.3" y="68.4">Q12</text>
<text x="179.3" y="70.7">BC817</text>
<text x="386.4" y="68.9">C121</text>
<text x="386.4" y="66.4">50V</text>
<text x="386.7" y="71.4">100N</text>
<text x="63.4" y="76.5">10%</text>
<text x="63.4" y="74">100N</text>
<text x="149" y="77.7">0.125W</text>
<text x="149" y="72.7">8.06K</text>
<text x="149.3" y="75.2">1%</text>
<text x="179.3" y="76.5">MINI-MELF</text>
<text x="386.7" y="74">10%</text>
<text x="134.1" y="82.8">100P</text>
<text x="149" y="80.3">0805</text>
<text x="156.6" y="83.8">R344</text>
<text x="179.3" y="78.7">R121</text>
<text x="179.3" y="81.1">75</text>
<text x="179.5" y="83.5">1%</text>
<text x="229.8" y="79">0805</text>
<text x="230.1" y="83.7">1K</text>
<text x="386.4" y="81.5">50V</text>
<text x="386.4" y="79">0603</text>
<text x="133.9" y="87.8">50V</text>
<text x="134.1" y="85.3">10%</text>
<text x="156.6" y="87.4">8.06K</text>
<text x="179.3" y="89.1">MINI-MELF</text>
<text x="179.3" y="86.1">0.25W</text>
<text x="215.9" y="85">R346</text>
<text x="230.1" y="86.1">1%</text>
<text x="386.4" y="84">C122</text>
<text x="386.7" y="86.6">100N</text>
<text x="386.7" y="89.1">10%</text>
<text x="121.2" y="95.2">Y</text>
<text x="133.9" y="94.1">C126</text>
<text x="133.9" y="90.3">0603</text>
<text x="156.6" y="90.3">0805</text>
<text x="156.8" y="93.6">1%</text>
<text x="179.3" y="91.4">R350</text>
<text x="179.3" y="93.7">75</text>
<text x="229.8" y="94.1">0805</text>
<text x="154.1" y="96.2">0.125W</text>
<text x="179.3" y="98.7">0.25W</text>
<text x="179.5" y="96.2">1%</text>
<text x="215.9" y="97.7">R355</text>
<text x="230.1" y="98.7">1%</text>
<text x="230.1" y="96.3">1K</text>
<text x="131.3" y="106.5">R345</text>
<text x="131.3" y="104.3">0805</text>
<text x="229.8" y="105.5">0805</text>
<text x="131.3" y="113.8">0.125W</text>
<text x="131.3" y="108.9">27K</text>
<text x="131.6" y="111.3">1%</text>
<text x="215.9" y="110.3">R356</text>
<text x="229.8" y="108.9">8.06K</text>
<text x="230.1" y="111.3">1%</text>
<text x="131.3" y="116.9">0805</text>
<text x="131.3" y="119.2">R335</text>
<text x="229.8" y="118.2">0805</text>
<text x="250" y="116.9">PVCC=V+15V;NVCC=V-15V</text>
<text x="250" y="119.4">SOIC</text>
<text x="300.5" y="114.3">PVCC=V+15V;NVCC=V-15V</text>
<text x="315.7" y="118.2">SOIC</text>
<text x="131.3" y="121.5">27K</text>
<text x="131.6" y="124">1%</text>
<text x="215.9" y="122.9">R347</text>
<text x="229.8" y="121.5">8.06K</text>
<text x="230.1" y="124">1%</text>
<text x="250" y="124.5">TL084B</text>
<text x="315.7" y="123.3">TL084B</text>
<text x="131.3" y="126.5">0.125W</text>
<text x="271" y="126.5">VRS_OUT_DC_N</text>
<text x="287.3" y="130.5">VRS</text>
<text x="296.8" y="131.8">Y</text>
<text x="337.8" y="128">VRS_N</text>
<text x="351.5" y="126.7">VRS_OUT_N</text>
<text x="108.6" y="136.1">U31</text>
<text x="108.6" y="133.3">SOIC</text>
<text x="209.6" y="134.6">0805</text>
<text x="209.6" y="137.1">50V</text>
<text x="229.8" y="134.6">0805</text>
<text x="229.8" y="136.8">R357</text>
<text x="358.6" y="134.6">MINI-MELF</text>
<text x="358.6" y="136.8">R119</text>
<text x="108.6" y="138.4">TL084B</text>
<text x="130.7" y="143.1">DC_VRS</text>
<text x="209.6" y="139.6">C283</text>
<text x="209.6" y="142.2">4.7N</text>
<text x="230.1" y="139.2">15K</text>
<text x="230.1" y="141.6">1%</text>
<text x="246.3" y="142.2">0805</text>
<text x="246.5" y="138.3">1%</text>
<text x="265.2" y="142.2">R108</text>
<text x="280.3" y="142.2">R337</text>
<text x="358.9" y="139.2">100</text>
<text x="358.9" y="141.6">1%</text>
<text x="73.7" y="144.4">VRS_N</text>
<text x="209.8" y="144.7">10%</text>
<text x="229.8" y="149.5">R338</text>
<text x="229.8" y="147.2">0805</text>
<text x="246.3" y="144.7">0.125W</text>
<text x="265.2" y="149.7">8.06K</text>
<text x="280.6" y="149.7">1K</text>
<text x="358.6" y="144.1">0.25W</text>
<text x="358.6" y="149.7">0805</text>
<text x="230.1" y="151.8">15K</text>
<text x="230.1" y="154.3">1%</text>
<text x="250" y="151">R325</text>
<text x="252.8" y="153.5">15K</text>
<text x="262.6" y="154.8">0.125W</text>
<text x="265.4" y="152.2">1%</text>
<text x="277.8" y="154.8">0.125W</text>
<text x="280.6" y="152.2">1%</text>
<text x="358.6" y="152.2">50V</text>
<text x="358.6" y="154.8">C140</text>
<text x="262.6" y="157.3">0805</text>
<text x="277.8" y="157.3">0805</text>
<text x="358.9" y="157.3">1N</text>
<text x="358.9" y="159.8">10%</text>
<text x="125" y="166.1">C132</text>
<text x="272.8" y="162.3">C130</text>
<text x="125" y="173.7">50V</text>
<text x="125.3" y="171.2">10%</text>
<text x="125.3" y="168.7">1N</text>
<text x="272.8" y="173.7">50V</text>
<text x="273" y="171.2">10%</text>
<text x="273" y="168.7">1N</text>
<text x="106" y="179.8">Y</text>
<text x="125" y="176.2">0805</text>
<text x="272.8" y="176.2">0805</text>
<text x="309.4" y="240.6">ABBREV=PBX_BIDI</text>
<text x="309.4" y="244.4">TITLE=PBX_BIDI</text>
<text x="309.4" y="248.2">LAST_MODIFIED=Thu</text>
<text x="349.8" y="248.2">Apr</text>
<text x="358.8" y="248.2">15</text>
<text x="365.5" y="248.2">15:05:51</text>
<text x="385.7" y="248.2">2010</text>
</g>
<text font-size="2.8" x="103.5" y="234.4">ROOM=VST_HIGH_SIDE</text>
<g font-size="2.7">
<text x="154.1" y="34.2">+15V_SENSE</text>
<text x="50.5" y="41.8">+15V_SENSE</text>
<text x="80.8" y="51.2">PVCC=+15V_SENSE;NVCC=-15V_SENSE</text>
<text x="379" y="51.9">V+15V</text>
<text x="222.4" y="55.7">V+15V</text>
<text x="36.4" y="74.6">GND_SENSE</text>
<text x="50.5" y="87.3">-15V_SENSE</text>
<text x="378.8" y="84">A</text>
<text x="152.8" y="99.9">-15V_SENSE</text>
<text x="379" y="102.4">V-15V</text>
<text x="58.1" y="128.2">PVCC=+15V_SENSE;NVCC=-15V_SENSE</text>
<text x="260.9" y="129">10</text>
<text x="275.8" y="131.6">8</text>
<text x="280.5" y="129">1</text>
<text x="305.6" y="127">A</text>
<text x="313.2" y="126.5">5</text>
<text x="313.2" y="131.6">6</text>
<text x="326.3" y="129">7</text>
<text x="331" y="126.5">1</text>
<text x="361.7" y="130.3">OUT</text>
<text x="179.1" y="137.8">GND_SENSE</text>
<text x="262.6" y="134.1">9</text>
<text x="79.4" y="139.1">GND_SENSE</text>
<text x="124" y="141.7">1</text>
<text x="75" y="148">IN</text>
<text x="222.2" y="152.2">A</text>
<text x="247.5" y="154.8">A</text>
<text x="41.5" y="159.3">GND_SENSE</text>
<text x="68.2" y="161.9">5</text>
<text x="68.2" y="166.9">6</text>
<text x="81.4" y="164.4">7</text>
<text x="229.8" y="164.9">A</text>
<text x="358.6" y="164.9">A</text>
<text x="111.6" y="180.8">OUT</text>
<text x="287.1" y="180.8">IN</text>
<text x="55.6" y="209.7">+15V_SENSE</text>
<text x="80.8" y="214.9">2</text>
<text x="97.7" y="214.9">6</text>
<text x="103.5" y="214.9">5</text>
<text x="80.8" y="220">5</text>
<text x="96.7" y="220">3</text>
<text x="103.5" y="220">6</text>
<text x="112.9" y="216.2">7</text>
<text x="90.1" y="227">4</text>
<text x="103.5" y="229.3">PVCC=+15V_SENSE;NVCC=-15V_SENSE</text>
<text x="312.7" y="237.6">DRAWING</text>
<text x="56.6" y="240.1">GND_SENSE</text>
<text x="299.3" y="259.6">CIRCUIT</text>
<text x="315.5" y="259.6">DIAGRAM</text>
<text x="331.8" y="259.6">FOR</text>
<text x="348.5" y="276">DRAWN A.</text>
<text x="348.5" y="281.1">CHK</text>
<text x="319.1" y="287.4">CAD GENERATED</text>
<text x="348.5" y="286.1">APPD</text>
<text x="314.9" y="291.2">CADENCE-CONCEPT</text>
<text x="348.5" y="291.2">AUTH</text>
</g>
<g font-size="2.5">
<text x="360.7" y="275.9">A.</text>
<text x="366.3" y="275.9">Tutat</text>
<text x="360.8" y="281">M.</text>
<text x="366.4" y="281">Dehmlow</text>
<text x="360.9" y="286">M.</text>
<text x="366.5" y="286">Dehmlow</text>
<text x="360.8" y="291.1">CA47A-000528</text>
</g>
<g font-size="2.4">
<text x="80.8" y="53.8">GROUP=VRS_HIGHSIDE</text>
<text x="229.8" y="88.6">0.125W</text>
<text x="229.8" y="101.3">0.125W</text>
<text x="229.8" y="113.9">0.125W</text>
<text x="58.1" y="130.8">GROUP=VRS_HIGHSIDE</text>
<text x="229.8" y="126.5">0.125W</text>
<text x="229.8" y="144.2">0.125W</text>
<text x="229.8" y="156.8">0.125W</text>
<text x="84.6" y="185.1">C131</text>
<text x="84.8" y="190.2">10%</text>
<text x="84.8" y="187.6">1N</text>
<text x="84.6" y="192.7">50V</text>
<text x="84.6" y="195.2">0805</text>
<text x="103.5" y="231.9">GROUP=VST_HIGH_SIDE</text>
<text x="103" y="240.2">DUMMY_REF02_PRI_3</text>
<text x="103" y="242.7">DUMMY_REF02_PRI_5</text>
</g>
<text font-size="2.3" x="11.3" y="156">ROOM=VRS_HIGH_SIDE</text>
<g font-size="2.2">
<text x="208.4" y="70.2">K1</text>
<text x="218.5" y="70.2">K2</text>
<text x="127.6" y="116.9" transform="rotate(-90 127.6 116.9)">SENSOR</text>
<text x="250" y="122.2">U29</text>
<text x="315.7" y="120.9">U29</text>
<text x="303.1" y="129.5">R339</text>
<text x="303.2" y="137.1">10K</text>
<text x="301.8" y="142.2">0.125W</text>
<text x="303.2" y="139.7">1%</text>
<text x="318.2" y="139.7">R358</text>
<text x="333.4" y="139.7">R118</text>
<text x="344.7" y="142.2">0.125W</text>
<text x="344.9" y="139.7">1%</text>
<text x="88.4" y="144.7">R321</text>
<text x="125" y="149.8">R333</text>
<text x="301.8" y="144.7">0805</text>
<text x="303.1" y="149.8">R348</text>
<text x="318.2" y="147.2">22.1K</text>
<text x="318.4" y="149.8">1%</text>
<text x="333.4" y="146">681</text>
<text x="344.7" y="144.7">0805</text>
<text x="11.3" y="151">PVCC=+15V_SENSE;NVCC=-15V_SENSE</text>
<text x="88.4" y="152.3">20K</text>
<text x="88.6" y="154.8">1%</text>
<text x="125.2" y="154.8">1%</text>
<text x="125.2" y="152.3">10K</text>
<text x="318.2" y="152.3">0.125W</text>
<text x="318.2" y="154.8">0805</text>
<text x="70.7" y="156.3">U31</text>
<text x="70.7" y="158.7">TL084B</text>
<text x="88.4" y="157.4">0.125W</text>
<text x="88.4" y="159.9">0805</text>
<text x="125" y="159.9">0805</text>
<text x="125" y="157.4">0.125W</text>
<text x="303.2" y="157.4">10K</text>
<text x="303.2" y="159.9">1%</text>
<text x="333.4" y="157.4">R117</text>
<text x="344.7" y="159.9">0.125W</text>
<text x="344.9" y="157.4">1%</text>
<text x="55.5" y="164.9">R324</text>
<text x="88.4" y="162.4">R334</text>
<text x="301.8" y="162.4">0.125W</text>
<text x="301.8" y="164.9">0805</text>
<text x="333.4" y="163.7">681</text>
<text x="344.7" y="162.4">0805</text>
<text x="55.5" y="171.2">24.3K</text>
<text x="55.7" y="173.7">1%</text>
<text x="73.2" y="172.5">R336</text>
<text x="88.4" y="173.7">0.125W</text>
<text x="88.6" y="171.2">1%</text>
<text x="88.6" y="168.7">10K</text>
<text x="55.5" y="176.3">0.125W</text>
<text x="55.5" y="178.8">0805</text>
<text x="73.4" y="178.8">10K</text>
<text x="88.4" y="176.3">0805</text>
<text x="73.2" y="183.9">0.125W</text>
<text x="73.4" y="181.3">1%</text>
<text x="73.2" y="186.4">0805</text>
<text x="83.3" y="207.8">U30</text>
<text x="106" y="209.3">U25</text>
<text x="83.3" y="210.2">REF02</text>
<text x="106" y="211.8">TL084B</text>
<text x="55.7" y="220.4">1210</text>
<text x="68.2" y="220.4">0603</text>
<text x="55.5" y="225.5">C129</text>
<text x="55.5" y="223">50V</text>
<text x="68.2" y="225.5">C282</text>
<text x="68.2" y="223">50V</text>
<text x="55.7" y="228">10U</text>
<text x="55.7" y="230.5">10%</text>
<text x="68.3" y="228">100N</text>
<text x="68.3" y="230.5">10%</text>
<text x="234.9" y="257">WARNING</text>
<text x="387.7" y="274.7">ORIGINAL</text>
<text x="402.5" y="274.7">DATE</text>
<text x="399" y="286.1">SHEETS</text>
<text x="387.7" y="289.9">SHEET</text>
</g>
<g font-size="2">
<text x="370.7" y="129.5">2C2&lt;</text>
<text x="57.6" y="147.2">10B1&lt;</text>
<text x="66.5" y="147.2">9A6&gt;</text>
<text x="120.8" y="180">12C2&lt;</text>
<text x="268.2" y="180">12C6&lt;</text>
<text x="277.3" y="180">14D4&gt;</text>
<text x="345.2" y="243.2">CR-11</text>
<text x="354.1" y="243.2">:</text>
<text x="357.1" y="243.2">@PROJ_LIB.PBX_BIDI(SCH_1):PAGE11</text>
<text x="5.2" y="284.7" transform="rotate(-90 5.2 284.7)">2004-09-06</text>
<text x="2.6" y="289.9" transform="rotate(-90 2.6 289.9)">OECB_A3</text>
<text x="5.2" y="289.9" transform="rotate(-90 5.2 289.9)">REV</text>
</g>
<g font-size="1.9">
<text x="164.8" y="58.8">MINI-MELF</text>
<text x="185.6" y="58.8">MINI-MELF</text>
<text x="166.7" y="62.6">SENSOR</text>
<text x="185.6" y="65.1">SENSOR</text>
<text x="143.9" y="67.6">SENSOR</text>
<text x="160.4" y="74">SENSOR</text>
<text x="130" y="100.5">SENSOR</text>
<text x="300.5" y="111.8">GROUP=VRS_LOWSIDE</text>
<text x="250" y="114.3">GROUP=VRS_LOWSIDE</text>
<text x="63.1" y="133.3">NET_SPACING_TYPE=SENSOR</text>
<text x="11.3" y="153.5">GROUP=VRS_HIGHSIDE</text>
<text x="98.5" y="167.4">SENSOR</text>
<text x="84.6" y="178.8">SENSOR</text>
<text x="59.4" y="190.1">SENSOR</text>
<text x="54.3" y="202.7">SENSOR</text>
<text x="69.4" y="243.2">SENSOR</text>
<text x="92.2" y="240.6">SENSOR</text>
</g>
<g font-size="1.8">
<text x="173.1" y="79" transform="rotate(-90 173.1 79)">SENSOR</text>
<text x="174.4" y="90.4" transform="rotate(-90 174.4 90.4)">SENSOR</text>
</g>
<g font-size="1.7">
<text x="130.3" y="75.2">(PVCC,NVCC)</text>
<text x="314.7" y="135.8">(PVCC,NVCC)</text>
<text x="264.2" y="138.3">(PVCC,NVCC)</text>
<text x="107.6" y="150.9">(PVCC,NVCC)</text>
<text x="69.7" y="171.2">(PVCC,NVCC)</text>
<text x="105.1" y="224.2">(PVCC,NVCC)</text>
<text x="190.7" y="259.5">THIS</text>
<text x="190.7" y="262">COMPANY</text>
<text x="197.2" y="259.5">WORK AND</text>
<text x="201.2" y="262">(OTIS).</text>
<text x="209" y="259.5">THE</text>
<text x="211.7" y="262">IT</text>
<text x="214.3" y="259.5">INFORMATION</text>
<text x="215.6" y="262">IS</text>
<text x="219.5" y="262">DELIVERED</text>
<text x="230" y="259.5">IT</text>
<text x="232.7" y="262">TO</text>
<text x="234" y="259.5">CONTAINS</text>
<text x="236.6" y="262">OTHERS</text>
<text x="245.8" y="259.5">ARE</text>
<text x="245.8" y="262">ON</text>
<text x="249.7" y="262">THE</text>
<text x="251" y="259.5">THE</text>
<text x="255" y="262">EXPRESS</text>
<text x="256.3" y="259.5">PROPERTY</text>
<text x="265.5" y="262">CONDITION</text>
<text x="268.1" y="259.5">OF</text>
<text x="272" y="259.5">OTIS</text>
<text x="278.6" y="259.5">ELEVATOR</text>
<text x="278.6" y="262">THAT</text>
<text x="285.2" y="262">IT</text>
<text x="190.7" y="264.6">WILL</text>
<text x="190.7" y="269.6">PART,</text>
<text x="190.8" y="267.1">INFORMATION</text>
<text x="197.2" y="264.6">BE</text>
<text x="198.5" y="269.6">WITHOUT</text>
<text x="201.2" y="264.6">USED</text>
<text x="206.5" y="267.1">IT</text>
<text x="207.7" y="264.6">ONLY</text>
<text x="209" y="269.6">THE</text>
<text x="210.5" y="267.1">CONTAINS</text>
<text x="214.3" y="264.6">FOR</text>
<text x="214.3" y="269.6">PRIOR</text>
<text x="219.5" y="264.6">OR</text>
<text x="222.2" y="269.6">WRITTEN</text>
<text x="222.3" y="267.1">WILL</text>
<text x="223.5" y="264.6">ON</text>
<text x="227.4" y="264.6">BEHALF</text>
<text x="228.9" y="267.1">BE</text>
<text x="232.7" y="269.6">CONSENT</text>
<text x="232.8" y="267.1">REPRODUCED</text>
<text x="236.6" y="264.6">OF</text>
<text x="240.5" y="264.6">OTIS</text>
<text x="243.2" y="269.6">OF</text>
<text x="247.1" y="269.6">OTIS</text>
<text x="247.1" y="264.6">;</text>
<text x="247.2" y="267.1">OR</text>
<text x="249.7" y="264.6">THAT</text>
<text x="251.2" y="267.1">DISCLOSED,</text>
<text x="253.7" y="269.6">;</text>
<text x="256.3" y="269.6">AND</text>
<text x="256.3" y="264.6">NEITHER</text>
<text x="261.5" y="269.6">THAT</text>
<text x="265.6" y="267.1">IN</text>
<text x="266.8" y="264.6">IT</text>
<text x="268.1" y="269.6">ON</text>
<text x="269.5" y="267.1">WHOLE</text>
<text x="270.7" y="264.6">OR</text>
<text x="272" y="269.6">DEMAND</text>
<text x="274.7" y="264.6">NOR</text>
<text x="277.4" y="267.1">OR</text>
<text x="279.9" y="264.6">THE</text>
<text x="281.2" y="269.6">IT</text>
<text x="281.3" y="267.1">IN</text>
<text x="190.7" y="272.2">AND</text>
<text x="195.9" y="272.2">ANY</text>
<text x="201.2" y="272.2">COPIES</text>
<text x="210.4" y="272.2">WILL</text>
<text x="216.9" y="272.2">BE</text>
<text x="220.9" y="272.2">PROMPTLY</text>
<text x="232.7" y="272.2">RETURNED</text>
<text x="244.5" y="272.2">TO</text>
<text x="248.4" y="272.2">OTIS.</text>
<text x="190.7" y="279.7">ALL</text>
<text x="190.7" y="277.2">UNPUBLISHED</text>
<text x="195.9" y="279.7">RIGHTS</text>
<text x="205.1" y="279.7">RESERVED.</text>
<text x="206.4" y="277.2">WORK (C)</text>
<text x="218.2" y="277.2">OTIS</text>
<text x="224.8" y="277.2">ELEVATOR</text>
<text x="236.6" y="277.2">COMPANY</text>
<text x="226" y="290.6">A</text>
<text x="228.6" y="290.6">United</text>
<text x="237.8" y="290.6">Technologies</text>
<text x="254.9" y="290.6">Company</text>
</g>
<g font-size="1.6">
<text x="83.8" y="221.1">TRIM</text>
<text x="83.8" y="216">VIN</text>
<text x="90.9" y="216">VOUT</text>
<text x="90.9" y="221.1">TEMP</text>
<text x="88.1" y="223.5">GND</text>
</g>
<g font-size="1.5">
<text x="80.8" y="149.7">SENSOR</text>
<text x="125" y="145.9">SENSOR</text>
<text x="98.5" y="217.9">SENSOR</text>
</g>
</svg>
